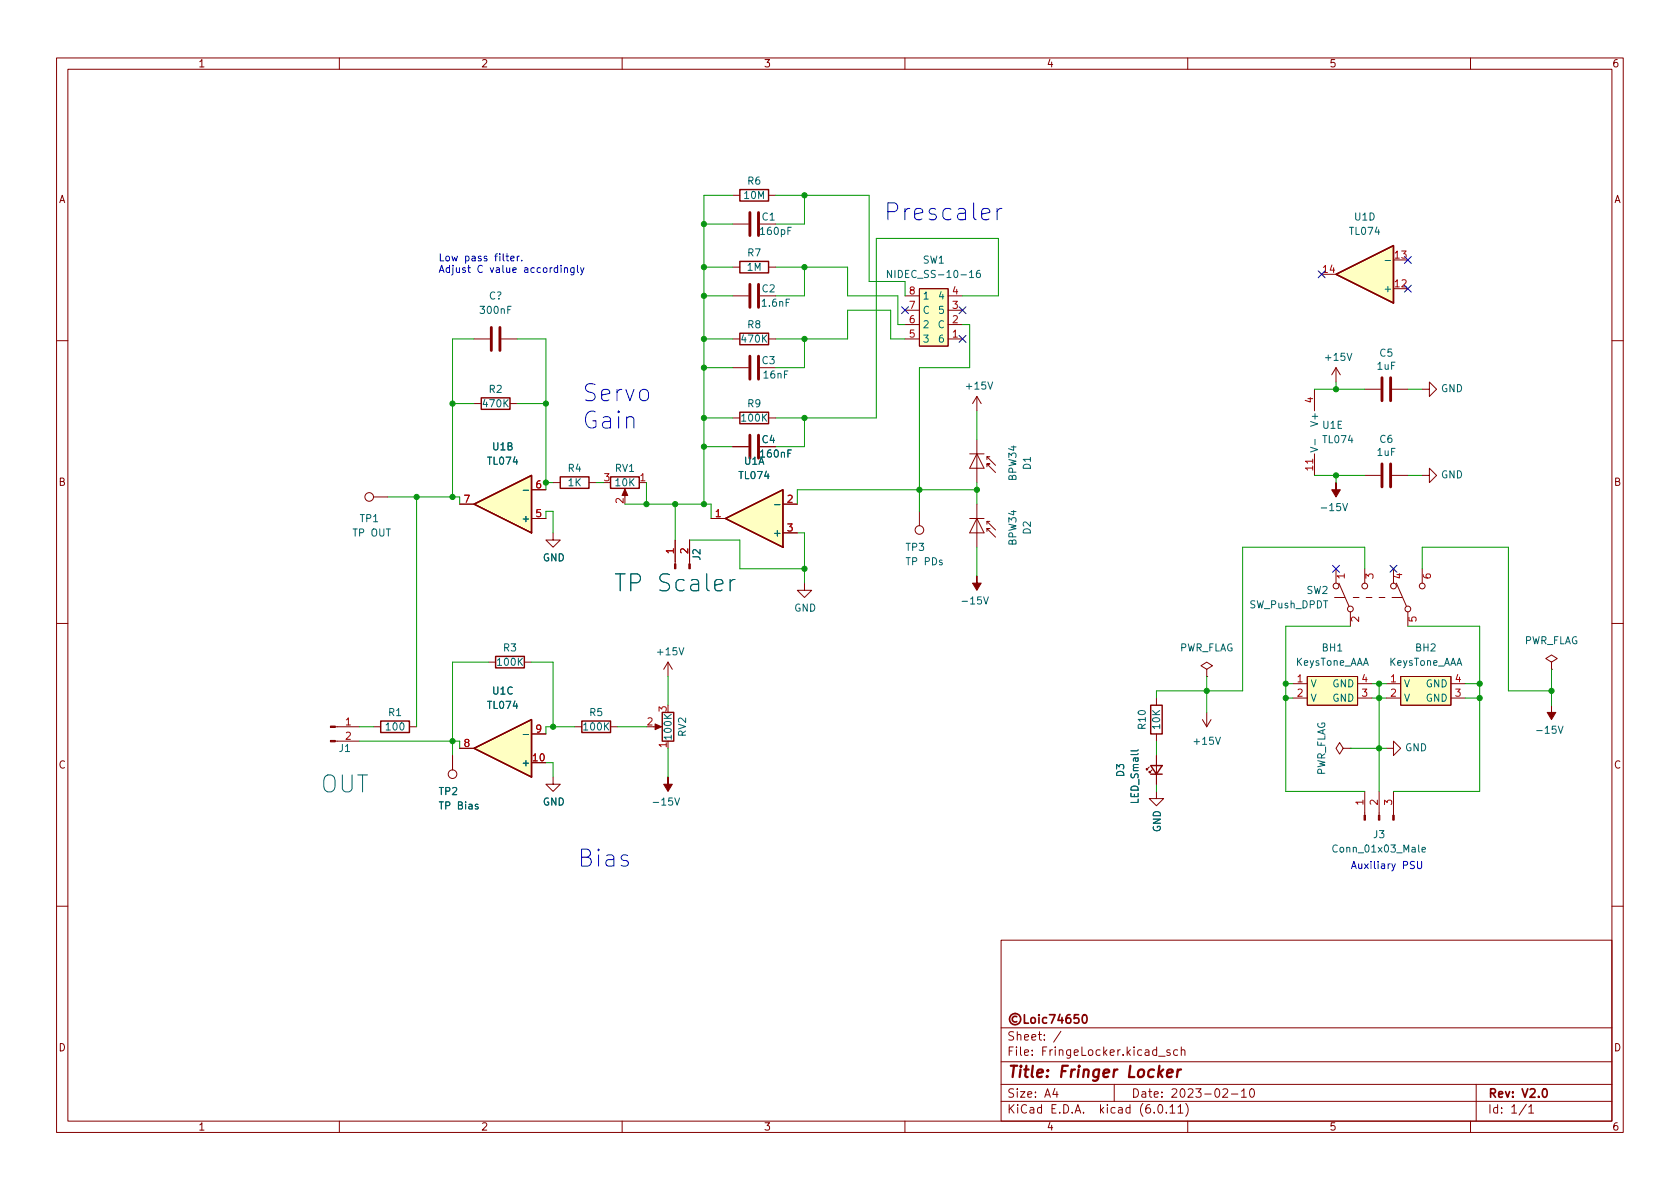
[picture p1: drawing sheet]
<svg xmlns="http://www.w3.org/2000/svg" width="297mm" height="210mm" viewBox="0 0 297 210" stroke-linecap="round" stroke-linejoin="round" font-family="sans-serif">
<g fill="none" stroke="#840000" stroke-width=".18">
<path d="M10 10.2h277v190.1h-277zM12 12.2h273v186.1h-273zM60 10.2v2M110 10.2v2M160 10.2v2M210 10.2v2M260 10.2v2M129.5 34.5h1.3M129.5 39.6h2.8M134.4 39.6h2.8M135.9 34.5h1.3M83.8 59.9h2.8"/>
<path d="M88.6 59.9h2.8M129.5 59.9h1.3M129.5 52.3h2.8M129.5 47.2h1.3M135.9 59.9h1.3M135.9 47.2h1.3M160 59.9h2.6M160 57.4h2.6M160 54.9h2.6M160 52.3h2.6M162.6 51h5v10.2h-5zM167.6 59.9h2.6"/>
<path d="M167.6 57.4h2.6M167.6 54.9h2.6M167.6 52.3h2.6M233.7 48.5h2.5M246.4 51h2.5M246.4 46h2.5M10 60.2h2M83.8 71.4h1.3M90.2 71.4h1.2M129.5 73.9h1.3M129.5 79h2.8M129.5 65h2.8"/>
<path d="M135.9 73.9h1.3M172.7 70.1l-.7 1.3M172.7 70.1v2.5M172.7 77.7v7.6M172.7 70.1l.8 1.3M232.4 68.8v3.8M236.2 65l-.7 1.3M236.2 65v2.6M236.2 65l.8 1.3M241.3 68.8h2.8M246.1 68.8h2.8M251.5 68.8h1.2v-1.2l1.3 1.2-1.3 1.3v-1.3"/>
<path d="M285 60.2h2M66 87.9h2.6M81.3 89.1h2.5M94 91.7h2.5M94 86.6h2.5M97.8 94.2v1.3h1.3l-1.3 1.3-1.3-1.3h1.3M97.8 85.3h1.3M104.1 85.3h1.3M110.5 86.9v1M113 85.3h1.3M119.4 95.5v4.2M121.9 95.5v4.2"/>
<path d="M125.7 91.7h2.6M138.4 94.2h2.6M138.4 89.1h2.6M162.6 90.4v2.6M171.4 80.3h2.6M171.4 91.7h2.6M172.7 80.3l1.3 2.5h-2.6zM172.7 91.7l1.3 2.5h-2.6zM172.7 89.1v7.7M174.5 82.5v-.5h.5h-.5l1.5 1.6M174.5 94v-.5h.5h-.5l1.5 1.5M174.5 80.8v.5"/>
<path d="M174.5 92.2v.5M175 80.8h-.5l1.5 1.5M175 92.2h-.5l1.5 1.5M232.4 80.3v3.8M241.3 84.1h2.8M246.1 84.1h2.8M251.5 84.1h1.2v-1.3l1.3 1.3-1.3 1.2v-1.2M10 110.2h2M86.4 117.1h1.2M92.7 117.1h1.3M118.1 117.1v2.5M118.1 117.1l-.8 1.3"/>
<path d="M118.1 117.1l.8 1.3M142.2 103.1v1.3h1.3l-1.3 1.3-1.2-1.3h1.2M213.4 118.4l1-.7-1-.6-1.1 .6 1.1 .7v1.2M213.4 119.6h.1M231.1 119.6h8.9v5.1h-8.9zM236 105.7h1.7M236.2 100.6v2.5M236.7 103.1l1.8 4.1M237.5 119.6h.1M238.8 108.2v2.5M239.3 105.7h1M241.3 100.6v2.5"/>
<path d="M241.6 105.7h1M243.8 105.7h1.1M246.1 105.7h1.8M246.4 100.6v2.5M246.9 103.1l1.8 4.1M247.6 119.6h8.9v5.1h-8.9zM248.9 108.2v2.5M251.5 100.6v2.5M254 119.6h.1M274.3 117.1l1-.6-1-.7-1 .7 1 .6v1.3M274.3 118.4h.1M285 110.2h2"/>
<path d="M59.3 128.5h4.2M59.3 131.1h4.2M66 128.5h1.3M72.4 128.5h1.3M80 133.6v2.5M81.3 132.3h2.5M94 134.9h2.5M94 129.8h2.5M97.8 137.4v1.3h1.3l-1.3 1.2-1.3-1.2h1.3M101.6 128.5h1.3M107.9 128.5h1.3M115.6 128.5h1"/>
<path d="M118.1 131.1v1.2M203.2 135.6l-.5 .5v-.2v.2h.2M203.7 136.1l-.5 .5v-.2v.2h.3M204.5 139.9v1.3h1.2l-1.2 1.3-1.3-1.3h1.3M204.5 123.4v1.3M204.5 129.8v1.3M204.5 133.6v5.1M212.6 127.2l.8 1.3M213.4 126v2.5M214.1 127.2l-.7 1.3M228.6 120.9h2.5M228.6 123.4h2.5"/>
<path d="M237.5 132.3l-.6-1-.7 1 .7 1 .6-1h1.3M238.8 132.3h.1M240 120.9h2.6M240 123.4h2.6M241.3 139.9v4.3M243.8 139.9v4.3M245.1 132.3h1.3v-1.2l1.2 1.2-1.2 1.3v-1.3M245.1 120.9h2.5M245.1 123.4h2.5M246.4 139.9v4.3M256.5 120.9h2.6M256.5 123.4h2.6"/>
<path d="M10 160.2h2M177 166.3h108v32h-108zM285 160.2h2M60 198.3v2M110 198.3v2M160 198.3v2M177 194.8h108M177 191.8h108M177 187.8h108M177 181.8h108M182.5 186.5v.1M182.5 185.7v.1"/>
<path d="M184.6 183.8v.1M184.6 183v.1M187.6 182.4l-1.3 1.9M197 191.8v3M208.2 185.7l-.4-.1-.3 .3v.4l.1 .3h.6M208.9 185.8l.2-.2 .3 .1 .1 .9M208.9 185.1v1.5M209.6 195.1a1.72 1.72 0 0 1 0 2.3M210 198.3v2M217.7 193.5h1.2M219.5 193l.4-.5v1.5M219.5 194h.9"/>
<path d="M221.1 192.7l.2-.2a.81 .81 0 0 1 .6 .7 .81 .81 0 0 1-.3 .8h-.2a.81 .81 0 0 1-.3-1.3zM260 198.3v2M261 191.8v6.5M270.3 195.8l.4-.5v1.5M270.3 196.8h.9"/>
<circle cx="65.3" cy="87.9" r=".76"/>
<circle cx="162.6" cy="93.7" r=".76"/>
<circle cx="236.2" cy="103.6" r=".51"/>
<circle cx="238.8" cy="107.7" r=".51"/>
<circle cx="241.3" cy="103.6" r=".51"/>
<circle cx="246.4" cy="103.6" r=".51"/>
<circle cx="248.9" cy="107.7" r=".51"/>
<circle cx="251.5" cy="103.6" r=".51"/>
<circle cx="80" cy="136.9" r=".76"/>
</g>
<g fill="none" stroke="#840000" stroke-width=".3">
<path d="M179.8 179.8a.52 .52 0 0 0-.8 .4 .52 .52 0 0 0 .8 .4M181.1 179.4v1.5h.7M183.7 179.4v.2M183.7 179.9v1M185.6 179.4h1l-.7 1.5M187.4 179.4l-.3 1h.9M187.8 179.9v1M189.2 179.4a.59 .59 0 0 0-.7 .7v.5l.1 .3h.5l.2-.1v-.5l-.1-.2-.4-.1-.3 .3M190.7 179.4h-.7l-.1 .7 .2-.1 .5 .1 .2 .2-.1 .5-.2 .1-.6-.1M191.5 179.6l.2-.2a.81 .81 0 0 1 .6 .7 .81 .81 0 0 1-.3 .8h-.2a.81 .81 0 0 1-.3-1.3zM182.3 180.1l.3-.2 .4 .2 .1 .5-.2 .3h-.3l-.3-.1zM185.1 180l-.5-.1-.3 .3v.4l.2 .3h.6"/>
<circle cx="179.5" cy="180.2" r="1"/>
</g>
<g fill="none" stroke="#840000" stroke-width=".25">
<path d="M130.8 33.5h5.1v2.1h-5.1zM130.8 58.9h5.1v2.1h-5.1zM130.8 46.2h5.1v2.1h-5.1zM236.2 48.5l10.2-5.1v10.2zM85.1 70.4h5.1v2h-5.1zM130.8 72.9h5.1v2h-5.1zM83.8 89.1l10.2-5v10.1zM99.1 84.3h5v2.1h-5zM107.9 84.3h5.1v2.1h-5.1zM128.3 91.7l10.1-5.1v10.2zM87.6 116.1h5.1v2h-5.1zM67.3 127.5h5.1v2h-5.1z"/>
<path d="M83.8 132.3l10.2-5.1v10.2zM102.9 127.5h5v2h-5zM117.1 126h2v5.1h-2zM203.5 124.7h2v5.1h-2zM203.5 135.4h2l-1 1.5zM203.5 136.9h2"/>
</g>
<g fill="#ffffc2" stroke="#ffffc2" stroke-width=".18">
<path d="M83.8 132.3l10.2-5.1v10.2z"/>
<path d="M247.6 119.6h8.9v5.1h-8.9z"/>
<path d="M236.2 48.5l10.2-5.1v10.2z"/>
<path d="M128.3 91.7l10.1-5.1v10.2z"/>
<path d="M83.8 89.1l10.2-5v10.1z"/>
<path d="M162.6 51h5v10.2h-5z"/>
<path d="M231.1 119.6h8.9v5.1h-8.9z"/>
</g>
<g fill="none" stroke="#006464" stroke-width=".18">
<path d="M90.4 54.2h-.6v1.2M139.6 52.9h-.6v1.3M139.9 40.2h-.6v1.3M171.4 48.2l.4-.4v1.3M171.4 49.1h.7M173.2 47.8l-.3 .1a.86 .86 0 0 0 0 1.2l.4-.1 .1-.5-.3-.2h-.2l-.3 .2M244.9 46.1h1M139.9 79.6h-.6v1.2M174.7 67.5l.4 1.3 .4-1.3M231.7 79.1l1.3 .4-1.3 .4M232.5 77.7v1M238.2 62.5l.4 1.2 .4-1.2"/>
<path d="M92.5 86.7h1M137 89.2h.9M237.4 89l.4 1.3 .5-1.3M120.1 114.5l.4 1.3 .4-1.3M130 102.5a.77 .77 0 0 0-.9 .5M173.9 105.5l.4 1.3 .5-1.3M92.5 129.9h1M201.2 132.6l-.1 .2h-1.1M214.9 130.4l.5 1.2 .4-1.2M275.5 128.4l.4 1.3 .5-1.3M119.3 141.1l.4 1.3 .4-1.3M250.8 149.4v1.1l.2 .2"/>
<path d="M251.4 150.3l.6-.2v-.2l-.4-.1-.2 .2 .1 .6h.5"/>
</g>
<g fill="none" stroke="#840000" stroke-width=".51">
<path d="M132.6 37.6v4.1M134.1 37.6v4.1M86.9 57.9v4.1M88.4 57.9v4.1M132.6 50.3v4.1M134.1 50.3v4.1M132.6 63v4.1M132.6 77v4M134.1 63v4.1M134.1 77v4M244.3 66.8v4.1M245.9 66.8v4.1"/>
<path d="M244.3 82v4.1M245.9 82v4.1"/>
</g>
<path d="M232.1 81.2v.7M237.7 101.8h-1.3l.4 .4M240.2 109.1v.8l-.9-.8-.3 .2 .1 .5M241.5 102.3v-.8l.5 .4 .1-.4h.5l.2 .2-.2 .6M247.4 101.4v.8l-.9-.3M249.1 109.2v.6h.6l-.1-.2 .1-.4 .1-.1 .5 .1 .1 .1-.1 .5M251.7 101.6v.4a.86 .86 0 0 0 1.2 0l-.1-.5h-.4l-.3 .2 .1 .4 .2 .1" fill="none" stroke="#a90000" stroke-width=".18"/>
<g fill="#840000" stroke="#840000" stroke-width=".18">
<path d="M115.8 128l1.2 .5-1.2 .5z"/>
<path d="M121.8 99.7h.2v.9h-.2z"/>
<path d="M119.3 99.7h.2v.9h-.2z"/>
<path d="M274.3 124.7v1.3h.8l-.8 1.2-.7-1.2h.7z"/>
<path d="M172.7 101.8v1.3h.8l-.8 1.3-.7-1.3h.7z"/>
<path d="M58.4 130.9h.9v.3h-.9z"/>
<path d="M58.4 128.4h.9v.2h-.9z"/>
<path d="M236.2 85.3v1.3h.8l-.8 1.3-.7-1.3h.7z"/>
<path d="M118.1 137.4v1.3h.8l-.8 1.2-.8-1.2h.8z"/>
<path d="M246.3 144.2h.2v.8h-.2z"/>
<path d="M243.7 144.2h.3v.8h-.3z"/>
<path d="M241.2 144.2h.2v.8h-.2z"/>
<path d="M110.5 86.5l.5 1.1h-1z"/>
</g>
<path d="M176.3 36.9v2M177.1 36.9a.77 .77 0 0 0-.8 .5M82.7 47.3h.5M82.9 46.9v1.1l.3 .2M92.2 46v.1M102.6 47.3l.3 .9M103.2 47.3l-.4 1.2-.2 .1M246.1 152.8l.3 .8M246.7 152.8l-.4 1.1-.2 .1" fill="none" stroke="#0000c2" stroke-width=".18"/>
<g fill="none" stroke="#009600" stroke-width=".18">
<path d="M124.5 39.6h5M129.5 34.5h-5v54.6M137.2 34.5h16.5v15.3h6.3v2.5M142.2 34.5v5.1h-5M83.8 59.9h-3.8v28M91.4 59.9h5.1v26.7M124.5 59.9h5M124.5 52.3h5M124.5 47.2h5M137.2 59.9h12.7v-5h7.6v5h2.5M137.2 47.2h12.7v5.1h8.8v5.1h1.3M142.2 59.9v5.1h-5"/>
<path d="M142.2 47.2v5.1h-5M170.2 57.4h1.2v7.6h-8.8v25.4M170.2 52.3h6.3v-10.1h-21.6v31.7h-17.7M80 71.4h3.8M91.4 71.4h5.1M124.5 65h5M124.5 79h5M124.5 73.9h5M142.2 73.9v5.1h-5M172.7 72.6v5.1M232.4 68.8h8.9M236.2 67.6v1.2"/>
<path d="M248.9 68.8h2.6M68.6 87.9h12.7v1.2M73.7 87.9v40.6M96.5 91.7v-1.3h1.3v3.8M96.5 85.3h1.3M105.4 85.3h1.3M110.5 89.1h15.2v2.6M114.3 85.3v3.8M119.4 89.1v6.4M121.9 95.5h8.9v5.1h11.4M141 94.2h1.2v8.9M172.7 85.3v3.8"/>
<path d="M172.7 96.8v5M172.7 86.6h-31.7v2.5M232.4 84.1h8.9M236.2 84.1v1.2M248.9 84.1h2.6M86.4 117.1h-6.4v16.5M94 117.1h3.8v11.4M118.1 119.6v5.1M213.4 119.6v6.4M238.8 110.7h-11.5v29.2h14M241.3 100.6v-3.8h-21.6v25.4h-15.2v1.2M248.9 110.7h12.7v29.2h-15.2"/>
<path d="M251.5 100.6v-3.8h15.2v25.4h7.6M274.3 118.4v6.3M63.5 131.1h17.8v1.2M63.5 128.5h2.5M96.5 134.9h1.3v2.5M101.6 128.5h-5.1v1.3M109.2 128.5h5.1M118.1 132.3v5.1M204.5 131.1v2.5M204.5 138.7v1.2M227.3 120.9h1.3M227.3 123.4h1.3"/>
<path d="M238.8 132.3h6.3M242.6 120.9h2.5M242.6 123.4h2.5M243.8 120.9v19M259.1 120.9h2.5M259.1 123.4h2.5"/>
</g>
<g fill="none" stroke="#000084" stroke-width=".18">
<path d="M159.4 54.2l1.2 1.3M160.6 54.2l-1.2 1.3M169.6 54.2l1.2 1.3M169.6 59.3l1.2 1.2M170.8 54.2l-1.2 1.3M170.8 59.3l-1.2 1.2M233.1 47.9l1.2 1.2M234.3 47.9l-1.2 1.2M248.3 50.4l1.2 1.3M248.3 45.4l1.2 1.2M249.5 50.4l-1.2 1.3M249.5 45.4l-1.2 1.2"/>
<path d="M235.6 100l1.2 1.2M236.8 100l-1.2 1.2M245.8 100l1.2 1.2M247 100l-1.2 1.2"/>
</g>
<g fill="#009600" stroke="#009600" stroke-width=".18">
<circle cx="227.3" cy="120.9" r=".46"/>
<circle cx="227.3" cy="123.4" r=".46"/>
<circle cx="236.2" cy="68.8" r=".46"/>
<circle cx="243.8" cy="120.9" r=".46"/>
<circle cx="213.4" cy="122.2" r=".46"/>
<circle cx="236.2" cy="84.1" r=".46"/>
<circle cx="162.6" cy="86.6" r=".46"/>
<circle cx="119.4" cy="89.1" r=".46"/>
<circle cx="114.3" cy="89.1" r=".46"/>
<circle cx="172.7" cy="86.6" r=".46"/>
<circle cx="124.5" cy="79" r=".46"/>
<circle cx="142.2" cy="100.6" r=".46"/>
<circle cx="124.5" cy="89.1" r=".46"/>
<circle cx="97.8" cy="128.5" r=".46"/>
<circle cx="80" cy="131.1" r=".46"/>
<circle cx="142.2" cy="59.9" r=".46"/>
<circle cx="142.2" cy="34.5" r=".46"/>
<circle cx="261.6" cy="120.9" r=".46"/>
<circle cx="274.3" cy="122.2" r=".46"/>
<circle cx="261.6" cy="123.4" r=".46"/>
<circle cx="243.8" cy="123.4" r=".46"/>
<circle cx="243.8" cy="132.3" r=".46"/>
<circle cx="142.2" cy="73.9" r=".46"/>
<circle cx="124.5" cy="52.3" r=".46"/>
<circle cx="124.5" cy="59.9" r=".46"/>
<circle cx="124.5" cy="47.2" r=".46"/>
<circle cx="142.2" cy="47.2" r=".46"/>
<circle cx="124.5" cy="73.9" r=".46"/>
<circle cx="124.5" cy="65" r=".46"/>
<circle cx="124.5" cy="39.6" r=".46"/>
<circle cx="73.7" cy="87.9" r=".46"/>
<circle cx="80" cy="71.4" r=".46"/>
<circle cx="96.5" cy="71.4" r=".46"/>
<circle cx="96.5" cy="85.3" r=".46"/>
<circle cx="80" cy="87.9" r=".46"/>
</g>
<g font-size="4.2" fill="#0000c2">
<text x="156.2" y="39">Prescaler</text>
<text x="102.9" y="71">Servo</text>
<text x="102.9" y="75.8">Gain</text>
<text x="102" y="153.3">Bias</text>
</g>
<g font-size="4.2" fill="#006464">
<text x="108.4" y="105.5">TP Scaler</text>
<text x="56.6" y="141.1">OUT</text>
</g>
<g font-size="2.8" fill="#840000">
<text x="178" y="191.2">Title:</text>
<text x="187.3" y="191.2">Fringer</text>
<text x="199.7" y="191.2">Locker</text>
</g>
<g font-size="2.1" fill="#840000">
<text x="178" y="184.5">Sheet:</text>
<text x="178" y="187.2">File:</text>
<text x="184.4" y="187.2">FringeLocker.kicad_sch</text>
<text x="178" y="197.4">KiCad</text>
<text x="178" y="194.6">Size:</text>
<text x="184.7" y="194.6">A4</text>
<text x="185.7" y="197.4">E.D.A.</text>
<text x="194.6" y="197.4">kicad</text>
<text x="200" y="194.6">Date:</text>
<text x="201.8" y="197.4">(6.0.11)</text>
<text x="207" y="194.6">2023-02-10</text>
<text x="263" y="194.6">Rev:</text>
<text x="263" y="197.4">Id:</text>
<text x="267.1" y="197.4">1/1</text>
<text x="269.1" y="194.6">V2.0</text>
</g>
<g font-size="1.8" fill="#840000">
<text x="35" y="12.3">1</text>
<text x="85" y="12.3">2</text>
<text x="135" y="12.3">3</text>
<text x="185" y="12.3">4</text>
<text x="235" y="12.3">5</text>
<text x="285" y="12.3">6</text>
<text x="10.4" y="36.3">A</text>
<text x="285.4" y="36.3">A</text>
<text x="134.6" y="78.7">C4</text>
<text x="10.3" y="86.3">B</text>
<text x="285.3" y="86.3">B</text>
<text x="10.3" y="136.3">C</text>
<text x="285.3" y="136.3">C</text>
<text x="10.3" y="186.3">D</text>
<text x="285.3" y="186.3">D</text>
<text x="35" y="200.3">1</text>
<text x="85" y="200.3">2</text>
<text x="135" y="200.3">3</text>
<text x="185" y="200.3">4</text>
<text x="235" y="200.3">5</text>
<text x="285" y="200.3">6</text>
</g>
<g font-size="1.8" fill="#006464">
<text x="131.3" y="35.6">10M</text>
<text x="132" y="33">R6</text>
<text x="134.2" y="41.9">160pF</text>
<text x="134.6" y="39.4">C1</text>
<text x="238.4" y="41.9">TL074</text>
<text x="239.3" y="39.4">U1D</text>
<text x="132" y="45.7">R7</text>
<text x="163.1" y="47">SW1</text>
<text x="86.4" y="53.3">C?</text>
<text x="131.9" y="48.3">1M</text>
<text x="134.6" y="52.1">C2</text>
<text x="156.5" y="49.5">NIDEC_SS-10-16</text>
<text x="163.1" y="53.3">1</text>
<text x="165.8" y="53.3">4</text>
<text x="244.5" y="52.1">+</text>
<text x="84.6" y="55.9">300nF</text>
<text x="132" y="58.4">R8</text>
<text x="134.5" y="54.6">1.6nF</text>
<text x="163.1" y="58.4">2</text>
<text x="163.1" y="55.9">C</text>
<text x="165.7" y="58.4">C</text>
<text x="165.8" y="55.9">5</text>
<text x="130.8" y="61">470K</text>
<text x="134.6" y="64.8">C3</text>
<text x="163.1" y="61">3</text>
<text x="165.8" y="61">6</text>
<text x="234" y="64.2">+15V</text>
<text x="243.3" y="65.8">1uF</text>
<text x="243.8" y="63.4">C5</text>
<text x="86.3" y="69.9">R2</text>
<text x="134.8" y="67.3">16nF</text>
<text x="170.5" y="69.3">+15V</text>
<text x="254.7" y="69.7">GND</text>
<text x="85.1" y="72.4">470K</text>
<text x="130.8" y="74.9">100K</text>
<text x="132" y="72.4">R9</text>
<text x="233.4" y="75.6" transform="rotate(-90 233.4 75.6)">V+</text>
<text x="233.7" y="76.2">U1E</text>
<text x="86" y="82.6">TL074</text>
<text x="86.9" y="80">U1B</text>
<text x="100.3" y="83.8">R4</text>
<text x="108.6" y="83.8">RV1</text>
<text x="131.5" y="82.6">U1A</text>
<text x="134.2" y="81.3">160nF</text>
<text x="182.6" y="83.2" transform="rotate(-90 182.6 83.2)">D1</text>
<text x="233.7" y="78.7">TL074</text>
<text x="243.3" y="81">1uF</text>
<text x="243.8" y="78.7">C6</text>
<text x="100.3" y="86.4">1K</text>
<text x="108.6" y="86.4">10K</text>
<text x="130.5" y="85.1">TL074</text>
<text x="180.1" y="85.2" transform="rotate(-90 180.1 85.2)">BPW34</text>
<text x="254.7" y="85">GND</text>
<text x="62.2" y="95.3">TP OUT</text>
<text x="63.5" y="92.7">TP1</text>
<text x="92.1" y="92.7">+</text>
<text x="136.6" y="95.3">+</text>
<text x="182.6" y="94.6" transform="rotate(-90 182.6 94.6)">D2</text>
<text x="233.2" y="90.8">-15V</text>
<text x="95.9" y="99.6">GND</text>
<text x="124.2" y="99.2" transform="rotate(-90 124.2 99.2)">J2</text>
<text x="160" y="97.8">TP3</text>
<text x="160" y="100.3">TP PDs</text>
<text x="180.1" y="96.6" transform="rotate(-90 180.1 96.6)">BPW34</text>
<text x="169.7" y="107.3">-15V</text>
<text x="220.8" y="108">SW_Push_DPDT</text>
<text x="230.9" y="105.4">SW2</text>
<text x="140.4" y="108.5">GND</text>
<text x="87.6" y="118.1">100K</text>
<text x="88.9" y="115.6">R3</text>
<text x="115.9" y="116.3">+15V</text>
<text x="208.6" y="115.6">PWR_FLAG</text>
<text x="229" y="118.1">KeysTone_AAA</text>
<text x="233.6" y="115.6">BH1</text>
<text x="245.5" y="118.1">KeysTone_AAA</text>
<text x="250.1" y="115.6">BH2</text>
<text x="269.5" y="114.3">PWR_FLAG</text>
<text x="86" y="125.7">TL074</text>
<text x="86.9" y="123.2">U1C</text>
<text x="231.6" y="121.9">V</text>
<text x="231.6" y="124.5">V</text>
<text x="235.5" y="124.5">GND</text>
<text x="235.5" y="121.9">GND</text>
<text x="248.2" y="121.9">V</text>
<text x="248.2" y="124.5">V</text>
<text x="252" y="124.5">GND</text>
<text x="252" y="121.9">GND</text>
<text x="68" y="129.5">100</text>
<text x="68.5" y="127">R1</text>
<text x="102.9" y="129.5">100K</text>
<text x="104.1" y="127">R5</text>
<text x="119.1" y="131" transform="rotate(-90 119.1 131)">100K</text>
<text x="121.7" y="130.4" transform="rotate(-90 121.7 130.4)">RV2</text>
<text x="203" y="129.2" transform="rotate(-90 203 129.2)">R10</text>
<text x="205.5" y="129.2" transform="rotate(-90 205.5 129.2)">10K</text>
<text x="271.3" y="130.1">-15V</text>
<text x="59.8" y="133.4">J1</text>
<text x="92.1" y="135.9">+</text>
<text x="199.1" y="137.5" transform="rotate(-90 199.1 137.5)">D3</text>
<text x="210.7" y="132.1">+15V</text>
<text x="234.7" y="137.1" transform="rotate(-90 234.7 137.1)">PWR_FLAG</text>
<text x="248.4" y="133.2">GND</text>
<text x="77.5" y="141">TP2</text>
<text x="77.5" y="143.5">TP Bias</text>
<text x="95.9" y="142.8">GND</text>
<text x="115.1" y="142.8">-15V</text>
<text x="201.7" y="142.3" transform="rotate(-90 201.7 142.3)">LED_Small</text>
<text x="205.6" y="147.2" transform="rotate(-90 205.6 147.2)">GND</text>
<text x="242.7" y="148.6">J3</text>
<text x="235.3" y="151.1">Conn_01x03_Male</text>
</g>
<g font-size="1.8" fill="#0000c2">
<text x="77.5" y="46.2">Low</text>
<text x="82.1" y="46.2">pass</text>
<text x="87.6" y="46.2">filter.</text>
<text x="77.5" y="48.2">Adjust</text>
<text x="84.3" y="48.2">C value</text>
<text x="92.9" y="48.2">accordingly</text>
<text x="238.8" y="153.7">Auxiliary</text>
<text x="247.9" y="153.7">PSU</text>
</g>
<g font-size="1.8" fill="#a90000">
<text x="246.4" y="45.7">13</text>
<text x="160.6" y="52.1">8</text>
<text x="168.2" y="52.1">4</text>
<text x="233.7" y="48.3">14</text>
<text x="246.4" y="50.8">12</text>
<text x="160.6" y="59.7">5</text>
<text x="160.6" y="57.1">6</text>
<text x="160.6" y="54.6">7</text>
<text x="168.2" y="59.7">1</text>
<text x="168.2" y="57.1">2</text>
<text x="168.2" y="54.6">3</text>
<text x="232.2" y="71.4" transform="rotate(-90 232.2 71.4)">4</text>
<text x="232.2" y="83.4" transform="rotate(-90 232.2 83.4)">11</text>
<text x="81.9" y="88.9">7</text>
<text x="94.6" y="86.4">6</text>
<text x="106.6" y="85.1">3</text>
<text x="110.2" y="89.2" transform="rotate(-90 110.2 89.2)">2</text>
<text x="113" y="85.1">1</text>
<text x="139" y="88.9">2</text>
<text x="94.6" y="91.4">5</text>
<text x="126.3" y="91.4">1</text>
<text x="139" y="94">3</text>
<text x="119.1" y="98.1" transform="rotate(-90 119.1 98.1)">1</text>
<text x="121.7" y="98.1" transform="rotate(-90 121.7 98.1)">2</text>
<text x="238.5" y="102.5" transform="rotate(-90 238.5 102.5)">1</text>
<text x="248.7" y="102.5" transform="rotate(-90 248.7 102.5)">4</text>
<text x="229.2" y="120.6">1</text>
<text x="229.2" y="123.2">2</text>
<text x="240.6" y="123.2">3</text>
<text x="240.6" y="120.6">4</text>
<text x="245.7" y="120.6">1</text>
<text x="245.7" y="123.2">2</text>
<text x="257.1" y="123.2">3</text>
<text x="257.1" y="120.6">4</text>
<text x="60.9" y="128.3">1</text>
<text x="60.9" y="130.8">2</text>
<text x="94.6" y="129.5">9</text>
<text x="114.3" y="128.3">2</text>
<text x="117.9" y="126" transform="rotate(-90 117.9 126)">3</text>
<text x="81.9" y="132.1">8</text>
<text x="94" y="134.6">10</text>
<text x="117.9" y="132.4" transform="rotate(-90 117.9 132.4)">1</text>
<text x="241" y="142.5" transform="rotate(-90 241 142.5)">1</text>
<text x="243.6" y="142.5" transform="rotate(-90 243.6 142.5)">2</text>
<text x="246.1" y="142.5" transform="rotate(-90 246.1 142.5)">3</text>
</g>
</svg>
